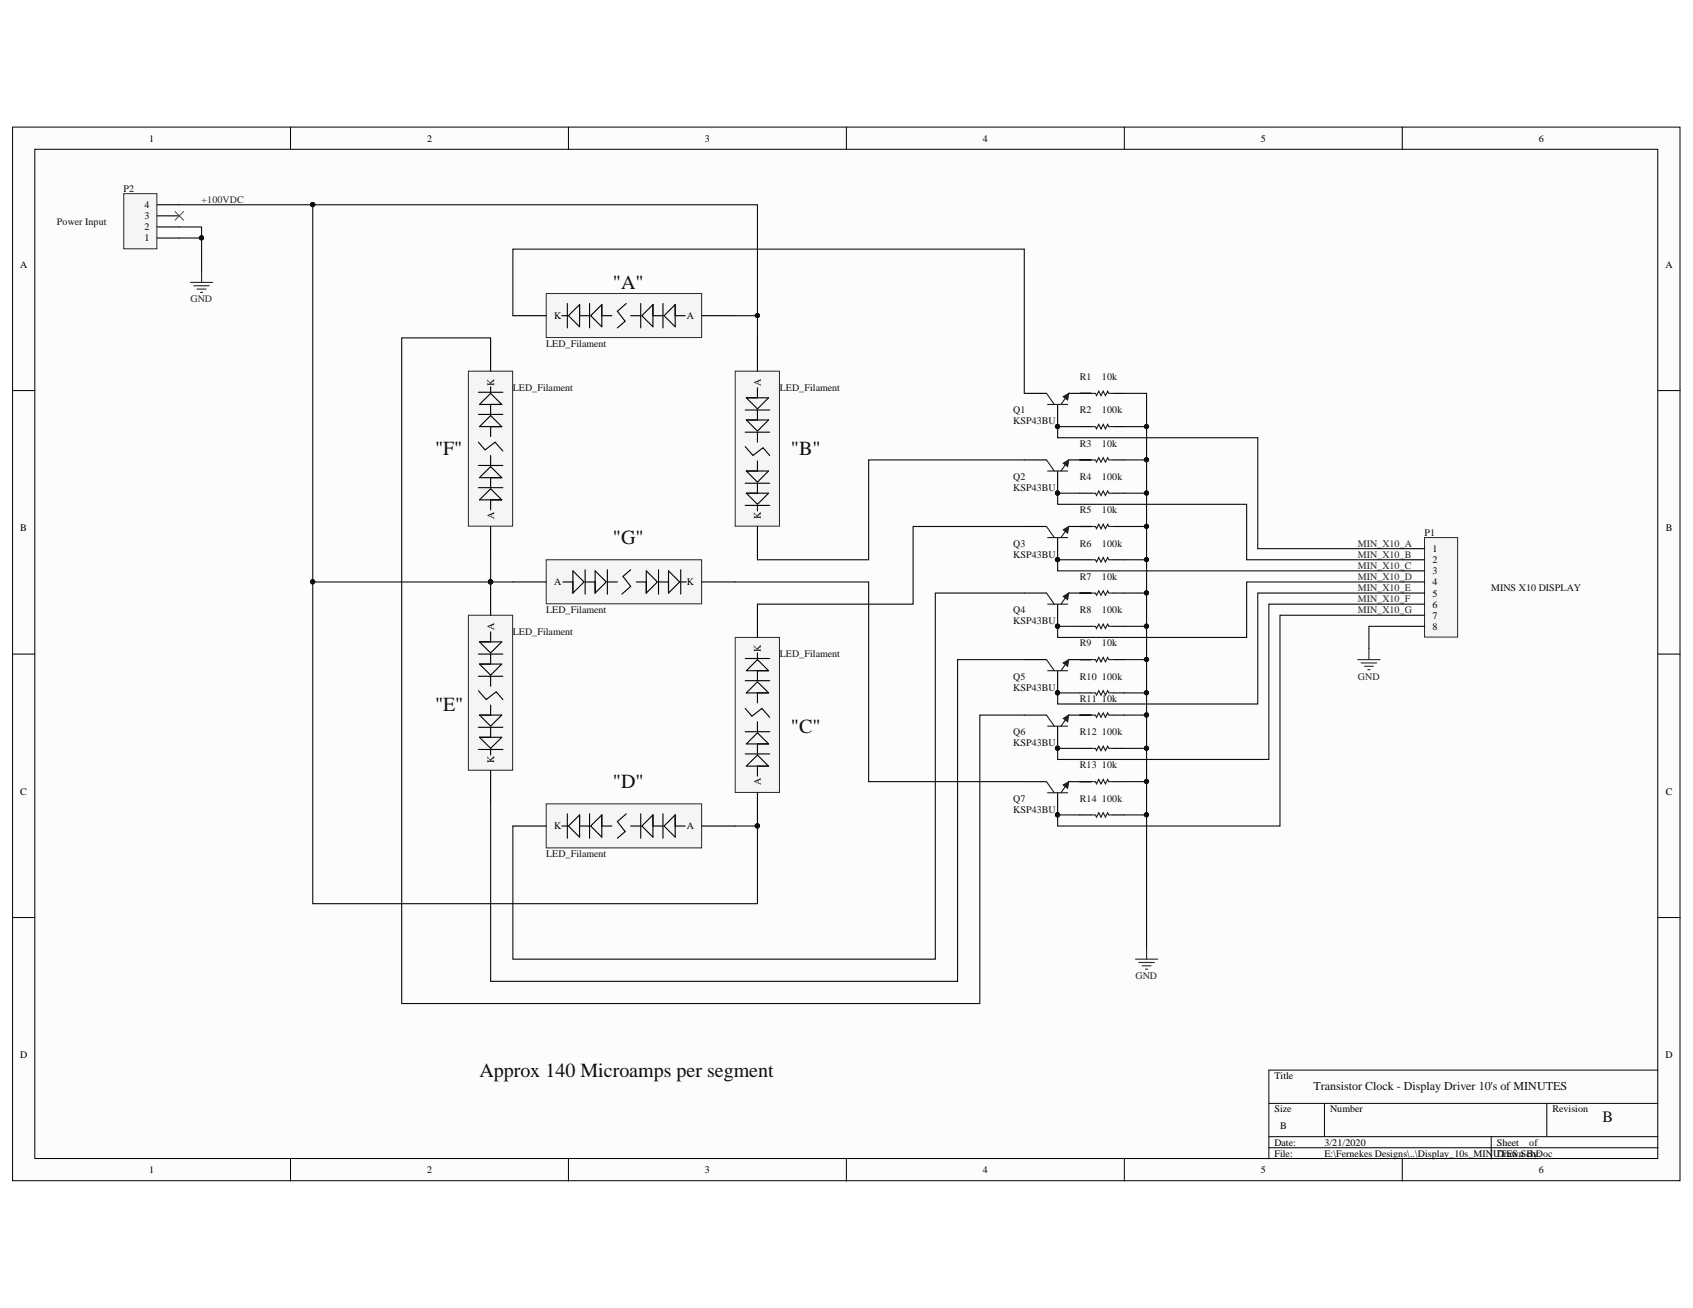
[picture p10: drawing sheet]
<svg xmlns="http://www.w3.org/2000/svg" width="279mm" height="216mm" viewBox="0 0 279 216" stroke-linecap="round" stroke-linejoin="round" font-family="sans-serif">
<g fill="#fcfcfc" stroke="#000" stroke-width=".17">
<path d="M2.1 21h275.2v173.9h-275.2z"/>
<path d="M5.7 24.6h267.9v166.6h-267.9z"/>
</g>
<g fill="none" stroke="#000" stroke-width=".17">
<path d="M47.9 21v3.6M93.8 21v3.6M139.7 21v3.6M185.6 21v3.6M231.4 21v3.6M2.1 64.5h3.6M273.6 64.5h3.7M2.1 108h3.6M273.6 108h3.7M2.1 151.5h3.6M273.6 151.5h3.7M273.6 176.6h-64.2v14.7"/>
<path d="M47.9 191.3v3.6M93.8 191.3v3.6M139.7 191.3v3.6M185.6 191.3v3.6M209.4 182.1h64.2M209.4 187.6h64.2M209.4 189.5h64.2M218.6 182.1v5.5M231.4 191.3v3.6M246.1 187.6v3.7M255.3 182.1v5.5"/>
</g>
<path d="M77.3 101.6h7.3v25.5h-7.3z" fill="#f5f5f5" stroke="#262626" stroke-width=".17"/>
<g fill="none" stroke="#000" stroke-width=".18">
<path d="M81 96.1v5.5M79 114l1.2 1.5 1.7-1.3 1.1 1.3M79 108h4M79 111.6h4M79.1 105.9h3.7l-1.8 1.9zM79.1 109.6h3.7l-1.8 1.8zM79.1 118h3.7l-1.8 1.9zM81 104.3v1.6M81 108v1.6M81 111.6v1.7M81 116.4v1.6M79 123.7h4"/>
<path d="M79 120h4M79.1 121.7h3.7l-1.8 1.8zM81 120v1.7M81 123.7v.9M81 127.2v5.5"/>
</g>
<circle cx="81" cy="96" r=".35" fill="#0e0e0e" stroke="#0e0e0e" stroke-width=".17"/>
<path d="M20.4 32h5.5v9.1h-5.5z" fill="#f5f5f5" stroke="#262626" stroke-width=".17"/>
<path d="M25.9 39.3h3.7M25.9 37.5h3.7M25.9 35.6h3.7M25.9 33.8h3.7" fill="none" stroke="#000" stroke-width=".18"/>
<path d="M77.3 61.3h7.3v25.5h-7.3z" fill="#f5f5f5" stroke="#262626" stroke-width=".17"/>
<g fill="none" stroke="#000" stroke-width=".18">
<path d="M81 55.8v5.5M79 73l1.1 1.3 1.6-1.3 1.3 1.5M79 76.8h4M79 64.7h4M79 68.4h4M79.1 78.8l1.9-1.8 1.8 1.8zM79.1 66.8l1.9-1.9 1.8 1.9zM79.1 70.4l1.9-1.8 1.8 1.8zM81 63.8v.9M81 66.8v1.6M81 70.4v1.7M81 75.2v1.6"/>
<path d="M81 78.8v1.7M79 80.5h4M79.1 82.5l1.9-1.8 1.8 1.8zM81 82.5v1.7M81 86.9v5.5"/>
</g>
<path d="M90.1 92.4h25.7v7.3h-25.7z" fill="#f5f5f5" stroke="#262626" stroke-width=".17"/>
<g fill="none" stroke="#000" stroke-width=".18">
<path d="M84.6 96.1h5.5M92.9 96.1h1.6M94.5 94.2l1.9 1.9-1.9 1.8zM96.6 96.1h1.6M96.6 94v4.1M98.2 94.2l1.9 1.9-1.9 1.8zM100.2 96.1h1.7M100.2 94v4.1M104.1 94l-1.3 1.1 1.3 1.7-1.5 1.3M105 96.1h1.7M106.7 94.2l1.8 1.9-1.8 1.8zM108.7 96.1h1.6"/>
<path d="M108.7 94v4.1M110.3 94.2l1.9 1.9-1.9 1.8zM112.3 96.1h1M112.3 94v4.1M115.8 96.1h5.5"/>
</g>
<path d="M90.1 132.7h25.7v7.3h-25.7z" fill="#f5f5f5" stroke="#262626" stroke-width=".17"/>
<g fill="none" stroke="#000" stroke-width=".18">
<path d="M84.6 136.3h5.5M92.7 136.3h.9M93.6 134.3v4.1M93.8 136.3l1.8-1.8v3.7zM95.6 136.3h1.7M97.3 134.3v4.1M97.5 136.3l1.8-1.8v3.7zM99.3 136.3h1.7M103.4 134.3l-1.5 1.3 1.3 1.7-1.3 1.1M104.1 136.3h1.6M105.7 134.3v4.1M105.9 136.3l1.9-1.8v3.7z"/>
<path d="M107.8 136.3h1.6M109.4 134.3v4.1M109.6 136.3l1.8-1.8v3.7zM111.4 136.3h1.7M115.8 136.3h5.5"/>
</g>
<path d="M121.3 105.2h7.3v25.6h-7.3z" fill="#f5f5f5" stroke="#262626" stroke-width=".17"/>
<g fill="none" stroke="#000" stroke-width=".18">
<path d="M125 99.7v5.5M123 116.9l1.1 1.3 1.6-1.3 1.3 1.5M123 108.7h4M123 112.4h4M123.2 110.7l1.8-1.8 1.8 1.8zM123.2 114.4l1.8-1.9 1.8 1.9zM125 107.8v.9M125 110.7v1.7M125 114.4v1.6M125 119.1v1.7M123 124.4h4M123 120.8h4"/>
<path d="M123.2 126.5l1.8-1.9 1.8 1.9zM123.2 122.8l1.8-1.8 1.8 1.8zM125 122.8v1.6M125 126.5v1.6M125 130.9v5.4"/>
</g>
<circle cx="125" cy="136.3" r=".35" fill="#0e0e0e" stroke="#0e0e0e" stroke-width=".17"/>
<path d="M121.3 61.3h7.3v25.5h-7.3z" fill="#f5f5f5" stroke="#262626" stroke-width=".17"/>
<g fill="none" stroke="#000" stroke-width=".18">
<path d="M125 55.8v5.5M123 73.7l1.3 1.5 1.6-1.3 1.1 1.3M123 67.7h4M123 71.3h4M123 79.8h4M123.2 65.7h3.6l-1.8 1.8zM123.2 69.3h3.6l-1.8 1.9zM123.2 77.7h3.6l-1.8 1.9zM125 64v1.7M125 67.7v1.6M125 71.3v1.7M125 76.1v1.6"/>
<path d="M125 79.8v1.6M123 83.4h4M123.2 81.4h3.6l-1.8 1.8zM125 83.4v.9M125 86.9v5.5"/>
</g>
<path d="M90.1 48.4h25.7v7.3h-25.7z" fill="#f5f5f5" stroke="#262626" stroke-width=".17"/>
<g fill="none" stroke="#000" stroke-width=".18">
<path d="M84.6 52.1h5.5M92.7 52.1h.9M93.6 50.1v4M93.8 52.1l1.8-1.8v3.6zM95.6 52.1h1.7M97.3 50.1v4M97.5 52.1l1.8-1.8v3.6zM99.3 52.1h1.7M103.4 50.1l-1.5 1.3 1.3 1.6-1.3 1.1M104.1 52.1h1.6M105.7 50.1v4M105.9 52.1l1.9-1.8v3.6z"/>
<path d="M107.8 52.1h1.6M109.4 50.1v4M109.6 52.1l1.8-1.8v3.6zM111.4 52.1h1.7M115.8 52.1h5.5M169 129h3.7M174.5 130.9v3.6M176.4 129h3.6M178.2 134.5h1.8M183.7 129h1.9M183.7 134.5h1.9"/>
</g>
<path d="M172.7 129l1.3 1.9M172.9 130.9h3.3M176.4 129l-1.3 1.9M180 129h.8l.2 .4 .3-.7 .4 .7 .4-.7 .3 .7 .4-.7 .2 .3h.7M180 134.5h.8l.2 .4 .3-.8 .4 .8 .4-.8 .3 .8 .4-.8 .2 .4h.7" fill="none" stroke="#1c1c1c" stroke-width=".18"/>
<path d="M31.4 46.6h3.7M32 47.2h2.5M32.5 47.7h1.5M33.1 48.3h.3M33.3 44.8v1.8M187.4 158.3h3.7M187.9 158.9h2.6M188.5 159.4h1.5M189 160h.4M189.2 156.5v1.8" fill="none" stroke="#262626" stroke-width=".18"/>
<circle cx="174.5" cy="134.5" r=".35" fill="#0e0e0e" stroke="#0e0e0e" stroke-width=".17"/>
<path d="M175.5 129.6l.9-.6-.2 1.1z" fill="#1c1c1c"/>
<path d="M175.5 129.6l.9-.6-.2 1.1z" fill="none" stroke="#1c1c1c" stroke-width=".17"/>
<g fill="#0e0e0e" stroke="#0e0e0e" stroke-width=".17">
<circle cx="174.5" cy="134.5" r=".35"/>
<circle cx="174.5" cy="123.5" r=".35"/>
</g>
<path d="M169 118h3.7M174.5 119.9v3.6M176.4 118h3.6M183.7 118h1.9M178.2 123.5h1.8M183.7 123.5h1.9" fill="none" stroke="#000" stroke-width=".18"/>
<path d="M172.7 118l1.3 1.9M172.9 119.9h3.3M176.4 118l-1.3 1.9M180 118h.8l.2 .4 .3-.7 .4 .7 .4-.7 .3 .7 .4-.7 .2 .3h.7M180 123.5h.8l.2 .4 .3-.7 .4 .7 .4-.7 .3 .7 .4-.7 .2 .3h.7" fill="none" stroke="#1c1c1c" stroke-width=".18"/>
<path d="M175.5 118.6l.9-.6-.2 1.1z" fill="#1c1c1c"/>
<path d="M175.5 118.6l.9-.6-.2 1.1z" fill="none" stroke="#1c1c1c" stroke-width=".17"/>
<g fill="#0e0e0e" stroke="#0e0e0e" stroke-width=".17">
<circle cx="174.5" cy="123.5" r=".35"/>
<circle cx="174.5" cy="114.3" r=".35"/>
</g>
<path d="M169 108.9h3.7M174.5 110.7v3.7M176.4 108.9h3.6M178.2 114.4h1.8M183.7 108.9h1.9M183.7 114.4h1.9" fill="none" stroke="#000" stroke-width=".18"/>
<path d="M172.7 108.9l1.3 1.8M172.9 110.7h3.3M176.4 108.9l-1.3 1.8M180 108.9h.8l.2 .3 .3-.7 .4 .7 .4-.7 .3 .7 .4-.7 .2 .4h.7M180 114.4h.8l.2 .3 .3-.7 .4 .7 .4-.7 .3 .7 .4-.7 .2 .4h.7" fill="none" stroke="#1c1c1c" stroke-width=".18"/>
<path d="M175.5 109.4l.9-.5-.2 1.1z" fill="#1c1c1c"/>
<path d="M175.5 109.4l.9-.5-.2 1.1z" fill="none" stroke="#1c1c1c" stroke-width=".17"/>
<g fill="#0e0e0e" stroke="#0e0e0e" stroke-width=".17">
<circle cx="174.5" cy="114.3" r=".35"/>
<circle cx="174.5" cy="103.4" r=".35"/>
</g>
<path d="M169 97.9h3.7M174.5 99.7v3.7M176.4 97.9h3.6M183.7 97.9h1.9M178.2 103.4h1.8M183.7 103.4h1.9" fill="none" stroke="#000" stroke-width=".18"/>
<path d="M172.7 97.9l1.3 1.8M172.9 99.7h3.3M176.4 97.9l-1.3 1.8M180 97.9h.8l.2 .4 .3-.8 .4 .8 .4-.8 .3 .8 .4-.8 .2 .4h.7M180 103.4h.8l.2 .4 .3-.8 .4 .8 .4-.8 .3 .8 .4-.8 .2 .4h.7" fill="none" stroke="#1c1c1c" stroke-width=".18"/>
<path d="M175.5 98.4l.9-.5-.2 1.1z" fill="#1c1c1c"/>
<path d="M175.5 98.4l.9-.5-.2 1.1z" fill="none" stroke="#1c1c1c" stroke-width=".17"/>
<g fill="#0e0e0e" stroke="#0e0e0e" stroke-width=".17">
<circle cx="174.5" cy="103.4" r=".35"/>
<circle cx="174.5" cy="92.4" r=".35"/>
</g>
<path d="M169 86.9h3.7M174.5 88.7v3.7M176.4 86.9h3.6M178.2 92.4h1.8M183.7 86.9h1.9M183.7 92.4h1.9" fill="none" stroke="#000" stroke-width=".18"/>
<path d="M172.7 86.9l1.3 1.8M172.9 88.7h3.3M176.4 86.9l-1.3 1.8M180 86.9h.8l.2 .4 .3-.8 .4 .8 .4-.8 .3 .8 .4-.8 .2 .4h.7M180 92.4h.8l.2 .4 .3-.8 .4 .8 .4-.8 .3 .8 .4-.8 .2 .4h.7" fill="none" stroke="#1c1c1c" stroke-width=".18"/>
<path d="M175.5 87.5l.9-.6-.2 1.1z" fill="#1c1c1c"/>
<path d="M175.5 87.5l.9-.6-.2 1.1z" fill="none" stroke="#1c1c1c" stroke-width=".17"/>
<g fill="#0e0e0e" stroke="#0e0e0e" stroke-width=".17">
<circle cx="174.5" cy="92.4" r=".35"/>
<circle cx="174.5" cy="81.4" r=".35"/>
</g>
<path d="M169 75.9h3.7M174.5 77.7v3.7M176.4 75.9h3.6M183.7 75.9h1.9M178.2 81.4h1.8M183.7 81.4h1.9" fill="none" stroke="#000" stroke-width=".18"/>
<path d="M172.7 75.9l1.3 1.8M172.9 77.7h3.3M176.4 75.9l-1.3 1.8M180 75.9h.8l.2 .4 .3-.8 .4 .8 .4-.8 .3 .8 .4-.8 .2 .4h.7M180 81.4h.8l.2 .4 .3-.8 .4 .8 .4-.8 .3 .8 .4-.8 .2 .4h.7" fill="none" stroke="#1c1c1c" stroke-width=".18"/>
<path d="M175.5 76.5l.9-.6-.2 1.1z" fill="#1c1c1c"/>
<path d="M175.5 76.5l.9-.6-.2 1.1z" fill="none" stroke="#1c1c1c" stroke-width=".17"/>
<g fill="#0e0e0e" stroke="#0e0e0e" stroke-width=".17">
<circle cx="174.5" cy="81.4" r=".35"/>
<circle cx="174.5" cy="70.4" r=".35"/>
</g>
<path d="M169 64.9h3.7M174.5 66.8v3.6M176.4 64.9h3.6M178.2 70.4h1.8M183.7 64.9h1.9M183.7 70.4h1.9" fill="none" stroke="#000" stroke-width=".18"/>
<path d="M172.7 64.9l1.3 1.9M172.9 66.8h3.3M176.4 64.9l-1.3 1.9M180 64.9h.8l.2 .4 .3-.7 .4 .7 .4-.7 .3 .7 .4-.7 .2 .3h.7M180 70.4h.8l.2 .4 .3-.7 .4 .7 .4-.7 .3 .7 .4-.7 .2 .3h.7" fill="none" stroke="#1c1c1c" stroke-width=".18"/>
<path d="M175.5 65.5l.9-.6-.2 1.1z" fill="#1c1c1c"/>
<path d="M175.5 65.5l.9-.6-.2 1.1z" fill="none" stroke="#1c1c1c" stroke-width=".17"/>
<circle cx="174.5" cy="70.4" r=".35" fill="#0e0e0e" stroke="#0e0e0e" stroke-width=".17"/>
<path d="M235.1 88.7h5.5v16.5h-5.5z" fill="#f5f5f5" stroke="#262626" stroke-width=".17"/>
<path d="M231.4 90.6h3.7M231.4 92.4h3.7M231.4 94.2h3.7M231.4 96.1h3.7M231.4 97.9h3.7M231.4 99.7h3.7M231.4 101.6h3.7M231.4 103.4h3.7" fill="none" stroke="#000" stroke-width=".18"/>
<path d="M224.1 108.9h3.7M224.6 109.4h2.6M225.2 110h1.5M225.7 110.5h.4M225.9 107v1.9" fill="none" stroke="#262626" stroke-width=".18"/>
<path d="M28.9 34.9l1.4 1.5M30.3 34.9l-1.4 1.5" fill="none" stroke="#4c4c4c" stroke-width=".17"/>
<g fill="none" stroke="#0e0e0e" stroke-width=".18">
<path d="M29.6 39.3h3.7v5.5M29.6 37.5h3.7v1.8M29.6 33.8h22M51.6 33.8v115.4h73.4v-12.9h-3.7M51.6 33.8h73.4v18.3M81 55.8h-14.7v109.8h95.4v-47.6h7.3M84.6 52.1v-11h84.4v23.8M121.3 52.1h3.7v3.7M169 75.9h-25.6v16.5h-18.4M178.2 70.4h-3.7v1.9h33.1v18.3h23.8M178.2 75.9h1.8M178.2 64.9h1.8"/>
<path d="M185.6 64.9h3.6v5.5h-3.6M185.6 75.9h3.6M189.2 70.4v86.1M51.6 96.1h33M81 92.4v3.7M121.3 96.1h22.1v32.9h25.6M169 86.9h-18.3v12.8h-25.7M169 97.9h-14.6v60.4h-69.8v-22M178.2 81.4h-3.7v1.8h31.2v9.2h25.7M178.2 92.4h-3.7v1.8h56.9M178.2 97.9h1.8M178.2 86.9h1.8"/>
<path d="M185.6 97.9h3.6M185.6 86.9h3.6M185.6 92.4h3.6M185.6 81.4h3.6M231.4 96.1h-25.7v9.1h-31.2v-1.8h3.7M231.4 97.9h-23.8v18.3h-33.1v-1.8h3.7M231.4 99.7h-22v25.7h-34.9v-1.9h3.7M169 108.9h-11v53.1h-77v-29.3M178.2 118h1.8M178.2 108.9h1.8M185.6 118h3.6M185.6 108.9h3.6"/>
<path d="M185.6 114.4h3.6M185.6 103.4h3.6M231.4 103.4h-5.5v3.6M231.4 101.6h-20.2v34.7h-36.7v-1.8h3.7M178.2 129h1.8M185.6 129h3.6M185.6 134.5h3.6M185.6 123.5h3.6"/>
</g>
<g fill="#0e0e0e" stroke="#0e0e0e" stroke-width=".17">
<circle cx="81" cy="96" r=".35"/>
<circle cx="189.2" cy="70.4" r=".35"/>
<circle cx="189.2" cy="134.5" r=".35"/>
<circle cx="189.2" cy="129" r=".35"/>
<circle cx="189.2" cy="123.5" r=".35"/>
<circle cx="189.2" cy="118" r=".35"/>
<circle cx="189.2" cy="114.3" r=".35"/>
<circle cx="189.2" cy="108.9" r=".35"/>
<circle cx="189.2" cy="103.4" r=".35"/>
<circle cx="189.2" cy="97.9" r=".35"/>
<circle cx="189.2" cy="92.4" r=".35"/>
<circle cx="189.2" cy="86.9" r=".35"/>
<circle cx="189.2" cy="81.4" r=".35"/>
<circle cx="189.2" cy="75.9" r=".35"/>
<circle cx="33.2" cy="39.3" r=".35"/>
<circle cx="174.5" cy="70.4" r=".35"/>
<circle cx="174.5" cy="81.4" r=".35"/>
<circle cx="174.5" cy="92.4" r=".35"/>
<circle cx="174.5" cy="103.4" r=".35"/>
<circle cx="174.5" cy="114.3" r=".35"/>
<circle cx="174.5" cy="123.5" r=".35"/>
<circle cx="174.5" cy="134.5" r=".35"/>
<circle cx="125" cy="52.1" r=".35"/>
<circle cx="51.6" cy="33.8" r=".35"/>
<circle cx="51.6" cy="96" r=".35"/>
<circle cx="125" cy="136.3" r=".35"/>
</g>
<g font-size="3.3" fill="#0e0e0e">
<text x="101.1" y="47.8">&quot;A&quot;</text>
<text x="71.8" y="75.2">&quot;F&quot;</text>
<text x="130.5" y="75.2">&quot;B&quot;</text>
<text x="101.1" y="89.8">&quot;G&quot;</text>
<text x="71.8" y="117.3">&quot;E&quot;</text>
<text x="130.5" y="121">&quot;C&quot;</text>
<text x="101.1" y="130.1">&quot;D&quot;</text>
<text x="79.1" y="177.8">Approx 140 Microamps per segment</text>
</g>
<text font-size="2.6" fill="#0e0e0e" x="264.5" y="185.2">B</text>
<text font-size="2" fill="#0e0e0e" x="216.7" y="179.9">Transistor Clock - Display Driver 10's of MINUTES</text>
<g font-size="1.7">
<text x="24.6" y="23.4">1</text>
<text x="70.5" y="23.4">2</text>
<text x="116.3" y="23.4">3</text>
<text x="162.2" y="23.4">4</text>
<text x="208.1" y="23.4">5</text>
<text x="254" y="23.4">6</text>
<text x="23.8" y="34.4">4</text>
<text x="23.8" y="39.8">1</text>
<text x="23.8" y="38">2</text>
<text x="23.8" y="36.2">3</text>
<text x="3.3" y="44.2">A</text>
<text x="274.9" y="44.2">A</text>
<text x="91.4" y="52.7">K</text>
<text x="113.4" y="52.7">A</text>
<text x="81.5" y="63.8" transform="rotate(-90 81.5 63.8)">K</text>
<text x="125.6" y="63.8" transform="rotate(-90 125.6 63.8)">A</text>
<text x="3.3" y="87.7">B</text>
<text x="81.5" y="85.6" transform="rotate(-90 81.5 85.6)">A</text>
<text x="125.6" y="85.6" transform="rotate(-90 125.6 85.6)">K</text>
<text x="274.9" y="87.7">B</text>
<text x="236.4" y="91.1">1</text>
<text x="236.4" y="93">2</text>
<text x="236.4" y="94.8">3</text>
<text x="91.4" y="96.6">A</text>
<text x="113.4" y="96.6">K</text>
<text x="236.4" y="96.6">4</text>
<text x="236.4" y="98.5">5</text>
<text x="236.4" y="100.3">6</text>
<text x="81.5" y="104" transform="rotate(-90 81.5 104)">A</text>
<text x="125.6" y="107.7" transform="rotate(-90 125.6 107.7)">K</text>
<text x="236.4" y="102.1">7</text>
<text x="236.4" y="103.9">8</text>
<text x="81.5" y="125.9" transform="rotate(-90 81.5 125.9)">K</text>
<text x="3.3" y="131.2">C</text>
<text x="125.6" y="129.6" transform="rotate(-90 125.6 129.6)">A</text>
<text x="274.9" y="131.2">C</text>
<text x="91.4" y="136.9">K</text>
<text x="113.4" y="136.9">A</text>
<text x="3.3" y="174.7">D</text>
<text x="210.3" y="178.1">Title</text>
<text x="274.9" y="174.7">D</text>
<text x="210.3" y="183.6">Size</text>
<text x="219.5" y="183.6">Number</text>
<text x="256.2" y="183.6">Revision</text>
<text x="210.3" y="189.1">Date:</text>
<text x="210.3" y="190.9">File:</text>
<text x="211.2" y="186.4">B</text>
<text x="218.6" y="189.1">3/21/2020</text>
<text x="218.6" y="190.9">E:\Fernekes Designs\..\Display_10s_MINUTES.SchDoc</text>
<text x="247" y="189.1">Sheet</text>
<text x="247" y="190.9">Drawn By:</text>
<text x="252.4" y="189.1">of</text>
<text x="24.6" y="193.7">1</text>
<text x="70.5" y="193.7">2</text>
<text x="116.3" y="193.7">3</text>
<text x="162.2" y="193.7">4</text>
<text x="208.1" y="193.7">5</text>
<text x="254" y="193.7">6</text>
</g>
<g font-size="1.7" fill="#0e0e0e">
<text x="20.4" y="31.6">P2</text>
<text x="9.4" y="37.1">Power Input</text>
<text x="90.1" y="57.2">LED_Filament</text>
<text x="84.6" y="64.6">LED_Filament</text>
<text x="128.7" y="64.6">LED_Filament</text>
<text x="178.2" y="62.7">R1</text>
<text x="181.9" y="62.7">10k</text>
<text x="167.2" y="68.2">Q1</text>
<text x="167.2" y="70.1">KSP43BU</text>
<text x="178.2" y="68.2">R2</text>
<text x="181.9" y="68.2">100k</text>
<text x="178.2" y="73.7">R3</text>
<text x="181.9" y="73.7">10k</text>
<text x="167.2" y="79.2">Q2</text>
<text x="167.2" y="81.1">KSP43BU</text>
<text x="178.2" y="79.2">R4</text>
<text x="181.9" y="79.2">100k</text>
<text x="178.2" y="84.7">R5</text>
<text x="181.9" y="84.7">10k</text>
<text x="235.1" y="88.4">P1</text>
<text x="167.2" y="90.2">Q3</text>
<text x="167.2" y="92">KSP43BU</text>
<text x="178.2" y="95.7">R7</text>
<text x="178.2" y="90.2">R6</text>
<text x="181.9" y="95.7">10k</text>
<text x="181.9" y="90.2">100k</text>
<text x="90.1" y="101.2">LED_Filament</text>
<text x="167.2" y="101.2">Q4</text>
<text x="178.2" y="101.2">R8</text>
<text x="181.9" y="101.2">100k</text>
<text x="246.1" y="97.5">MINS X10 DISPLAY</text>
<text x="84.6" y="104.9">LED_Filament</text>
<text x="167.2" y="103">KSP43BU</text>
<text x="178.2" y="106.7">R9</text>
<text x="181.9" y="106.7">10k</text>
<text x="128.7" y="108.5">LED_Filament</text>
<text x="167.2" y="112.2">Q5</text>
<text x="178.2" y="112.2">R10</text>
<text x="181.9" y="112.2">100k</text>
<text x="167.2" y="114">KSP43BU</text>
<text x="178.2" y="115.8">R11</text>
<text x="181.9" y="115.8">10k</text>
<text x="167.2" y="121.3">Q6</text>
<text x="167.2" y="123.2">KSP43BU</text>
<text x="178.2" y="121.3">R12</text>
<text x="181.9" y="121.3">100k</text>
<text x="178.2" y="126.8">R13</text>
<text x="181.9" y="126.8">10k</text>
<text x="167.2" y="132.3">Q7</text>
<text x="167.2" y="134.2">KSP43BU</text>
<text x="178.2" y="132.3">R14</text>
<text x="181.9" y="132.3">100k</text>
<text x="90.1" y="141.5">LED_Filament</text>
</g>
<g font-size="1.7" fill="#262626">
<text x="33.3" y="33.4">+100VDC</text>
<text x="31.5" y="49.9">GND</text>
<text x="224.1" y="90.2">MIN_X10_A</text>
<text x="224.1" y="92">MIN_X10_B</text>
<text x="224.1" y="93.9">MIN_X10_C</text>
<text x="224.1" y="95.7">MIN_X10_D</text>
<text x="224.1" y="97.5">MIN_X10_E</text>
<text x="224.1" y="99.4">MIN_X10_F</text>
<text x="224.1" y="101.2">MIN_X10_G</text>
<text x="224.1" y="112.2">GND</text>
<text x="187.4" y="161.6">GND</text>
</g>
</svg>
